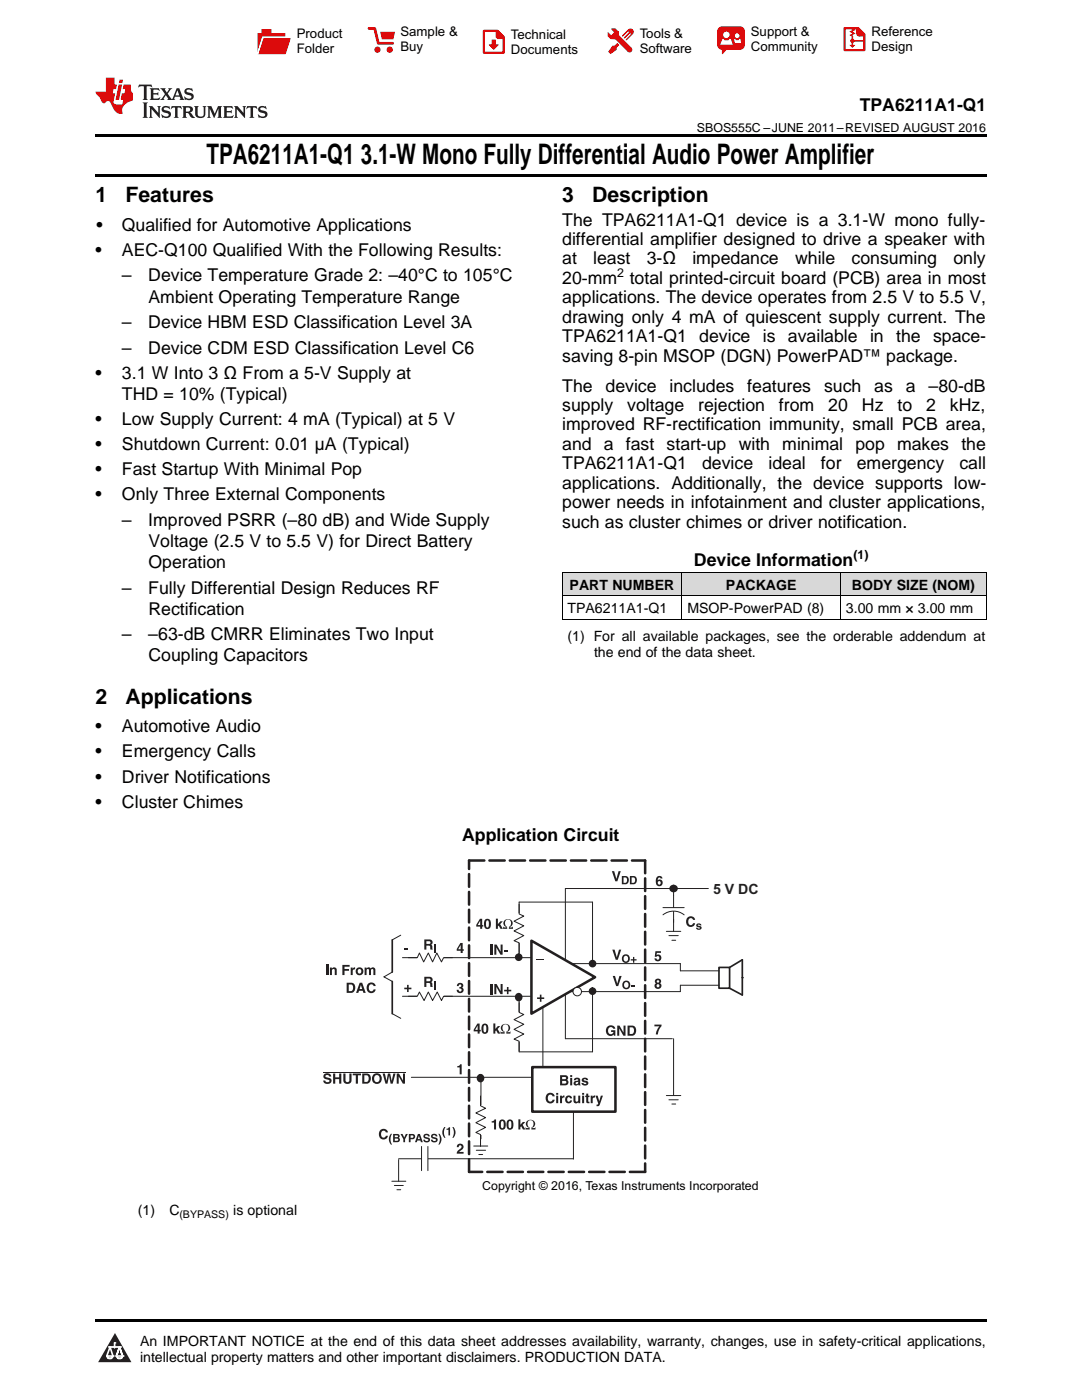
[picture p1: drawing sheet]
<svg xmlns="http://www.w3.org/2000/svg" width="216mm" height="279mm" viewBox="0 0 216 279" stroke-linecap="round" stroke-linejoin="round" font-family="sans-serif">
<g fill="#d8d8d8">
<path d="M112.2 114.3h23.9v4.7h-23.9z"/>
<path d="M136.1 114.3h31.6v4.7h-31.6z"/>
<path d="M167.7 114.3h29.1v4.7h-29.1z"/>
</g>
<path d="M22.9 266l3.3 5.9h-6.6z" fill="#231f20"/>
<path d="M21.3 270.6h1.2l-.3 .5h-.3a.53 .53 0 0 1-.6-.5z" fill-rule="evenodd" fill="#fff"/>
<path d="M21.3 270.6h1.2l-.3 .5h-.3a.53 .53 0 0 1-.6-.5z" fill="none" stroke="#231f20" stroke-width=".33"/>
<path d="M21.3 270.6l1.2 .1-.3 .4h-.5z" fill="none" stroke="#fff" stroke-width=".33"/>
<path d="M22.9 268.9h.1" fill="none" stroke="#fff" stroke-width=".33"/>
<path d="M22.9 268v.9z" fill="#fff"/>
<path d="M22.9 268v.9z" fill="none" stroke="#fff" stroke-width=".33"/>
<circle cx="22.9" cy="268" r=".16" fill="#fff"/>
<path d="M21.8 268.8h.1" fill="none" stroke="#fff" stroke-width=".33"/>
<path d="M21.8 268.8h2.2z" fill="#fff"/>
<path d="M21.8 268.8h2.2z" fill="none" stroke="#fff" stroke-width=".33"/>
<circle cx="24" cy="268.8" r=".16" fill="#fff"/>
<path d="M23.2 270.6h.1" fill="none" stroke="#fff" stroke-width=".33"/>
<path d="M23.8 268.8l-.6 1.8z" fill="#fff"/>
<path d="M23.8 268.8l-.6 1.8z" fill="none" stroke="#fff" stroke-width=".33"/>
<path d="M23.8 268.8l.7 1.8z" fill="#fff"/>
<path d="M23.8 268.8l.7 1.8z" fill="none" stroke="#fff" stroke-width=".33"/>
<path d="M24.4 270.6h.1" fill="none" stroke="#fff" stroke-width=".33"/>
<circle cx="21.3" cy="270.6" r=".16" fill="#fff"/>
<path d="M22 268.8l-.7 1.8z" fill="#fff"/>
<path d="M22 268.8l-.7 1.8z" fill="none" stroke="#fff" stroke-width=".33"/>
<path d="M22 268.8l.5 1.8z" fill="#fff"/>
<path d="M22 268.8l.5 1.8z" fill="none" stroke="#fff" stroke-width=".33"/>
<circle cx="22.5" cy="270.6" r=".16" fill="#fff"/>
<path d="M23.3 270.6h1.2a.63 .63 0 0 1-.6 .5 .63 .63 0 0 1-.6-.5z" fill-rule="evenodd" fill="#fff"/>
<path d="M23.3 270.6h1.2a.63 .63 0 0 1-.6 .5 .63 .63 0 0 1-.6-.5z" fill="none" stroke="#231f20" stroke-width=".33"/>
<path d="M23.3 270.6h1.2l-.4 .5h-.5z" fill="none" stroke="#fff" stroke-width=".33"/>
<path d="M23.2 270.6h.1" fill="none" stroke="#fff" stroke-width=".33"/>
<circle cx="24.5" cy="270.6" r=".16" fill="#fff"/>
<path d="M19 263.2h177.8v.5h-177.8z" fill="#000"/>
<path d="M112.8 177.3v30M134.4 177.3v8.6M108.3 196.8v22M108.3 197.9h27.5M111.5 192.3h24.3M82.1 215h26.4M96 215v12.3M114.4 219.1v12.2M79.5 231.3h34.8" fill="none" stroke="#231f20" stroke-width=".2"/>
<path d="M106 187.7l12.7 7.3-12.7 7.3z" fill="#fff"/>
<path d="M106 187.7l12.7 7.3-12.7 7.3z" fill="none" stroke="#231f20" stroke-width=".51"/>
<g fill="#231f20">
<path d="M107.1 191.5h1.5v.1h-1.5z" fill-rule="evenodd"/>
<path d="M107.7 198.5h.3v.6h.6v.3h-.6v.5h-.3v-.5h-.5v-.3h.5z" fill-rule="evenodd"/>
</g>
<path d="M80.3 198.8h25.6M80.3 191.1h25.7M135.8 193.7h7.7M135.8 196.6h7.7" fill="none" stroke="#231f20" stroke-width=".2"/>
<path d="M143.5 193.1h2.1v4.1h-2.1zM145.6 193.1l2.5-1.6v7.1l-2.5-1.4M148.1 195.1h.1" fill="none" stroke="#231f20" stroke-width=".34"/>
<path d="M132.3 178.8h4.2v4.6h-4.2z" fill-rule="evenodd" fill="#fff"/>
<path d="M134.4 178.8v2.3M132.3 182.6a3.4 3.4 0 0 1 4.2 0M132.3 181.1h4.2M134.4 181.9v2.2" fill="none" stroke="#231f20" stroke-width=".2"/>
<path d="M83.3 190.3h5.2v1.7h-5.2z" fill-rule="evenodd" fill="#fff"/>
<path d="M81.5 191.1h1.8l.4-.9 .8 1.8 1-1.8 .8 1.8 .9-1.8 .9 1.8 .4-.9h1.8" fill="none" stroke="#231f20" stroke-width=".2"/>
<circle cx="115.2" cy="197.9" r=".85" fill="#fff"/>
<g fill="none" stroke="#231f20" stroke-width=".2">
<path d="M112.8 177.3h28.5"/>
<circle cx="115.2" cy="197.9" r=".85"/>
</g>
<g fill="#231f20">
<path d="M122.1 173.9h.5l.4 1.5 .4-1.5h.5l-.7 2h-.4z" fill-rule="evenodd"/>
<path d="M124.1 174.8v1.7h.7a.85 .85 0 0 0 .7-.8 .85 .85 0 0 0-.7-.9zM124.4 175.1h.4a.59 .59 0 0 1 .3 .6 .59 .59 0 0 1-.3 .5h-.4z" fill-rule="evenodd"/>
<path d="M125.7 174.8v1.7h.7a.85 .85 0 0 0 .7-.8 .85 .85 0 0 0-.7-.9zM126 175.1h.4a.59 .59 0 0 1 .3 .6 .59 .59 0 0 1-.3 .5h-.4z" fill-rule="evenodd"/>
<path d="M122.2 189.5h.4l.5 1.6 .4-1.6h.5l-.7 2h-.4z" fill-rule="evenodd"/>
<path d="M124.1 191.3a.85 .85 0 0 0 1.7 0 .85 .85 0 0 0-1.7 0zM124.6 190.8l.3-.1a.55 .55 0 0 1 .4 .7 .55 .55 0 0 1-.7 .4 .72 .72 0 0 1 0-1z" fill-rule="evenodd"/>
<path d="M125.9 191.4h.4v-.4h.3v.4h.4v.3h-.4v.4h-.3v-.4h-.4z" fill-rule="evenodd"/>
<path d="M122.3 194.8h.4l.5 1.5 .4-1.5h.4l-.6 2h-.5z" fill-rule="evenodd"/>
<path d="M124.2 196.5a.85 .85 0 0 0 1.7 0 .85 .85 0 0 0-1.7 0zM124.7 196.1l.2-.1a.55 .55 0 0 1 .5 .6 .55 .55 0 0 1-.7 .5 .72 .72 0 0 1 0-1z" fill-rule="evenodd"/>
<path d="M125.9 196.6h.7v.3h-.7z" fill-rule="evenodd"/>
<path d="M121.3 204.8a.94 .94 0 0 1 1.5 .5h-.4a.55 .55 0 0 0-.7-.3 .55 .55 0 0 0-.4 .7 .55 .55 0 0 0 .4 .7 .55 .55 0 0 0 .7-.4h-.5v-.4h.9v1.1h-.3v-.2a.95 .95 0 0 1-1.3 .1 .95 .95 0 0 1-.3-1.3z" fill-rule="evenodd"/>
<path d="M123.2 204.7h.4l.8 1.4v-1.4h.4v2h-.4l-.8-1.4v1.4h-.4z" fill-rule="evenodd"/>
<path d="M125.2 204.7v2h.9a1.04 1.04 0 0 0 .8-1 1.04 1.04 0 0 0-.8-1zM125.6 205h.5a.72 .72 0 0 1 .4 .7 .72 .72 0 0 1-.4 .6l-.5 .1z" fill-rule="evenodd"/>
</g>
<path d="M112.8 207.3h21.4" fill="none" stroke="#231f20" stroke-width=".2"/>
<path d="M93.6 171.7h35.1M128.7 233.9h-35.1" fill="none" stroke="#231f20" stroke-width=".51" stroke-dasharray="3 1"/>
<path d="M128.7 171.7v62.2M93.6 233.9v-62.2" fill="none" stroke="#231f20" stroke-width=".51" stroke-dasharray="2.5 1"/>
<circle cx="134.4" cy="177.4" r=".63" fill="#231f20"/>
<circle cx="134.4" cy="177.4" r=".63" fill="none" stroke="#231f20" stroke-width=".34"/>
<path d="M133 185.9h2.8M133.5 186.7h1.8M134.1 187.7h.7" fill="none" stroke="#231f20" stroke-width=".2"/>
<g fill="#231f20">
<path d="M131 175.1a1.11 1.11 0 0 0 .6 1.8 .66 .66 0 0 0 .7-.9 .66 .66 0 0 0-1.1-.3l.2-.5 .8 .1a.63 .63 0 0 0-.5-.5 .63 .63 0 0 0-.7 .3zM131.2 176.2a.35 .35 0 0 1 .7 0 .35 .35 0 0 1-.7 0z" fill-rule="evenodd"/>
<path d="M130.8 189.8h1.1v.4h-.8l-.1 .4a.68 .68 0 0 1 .9 .4 .68 .68 0 0 1-.5 .9 .68 .68 0 0 1-.8-.6h.4l.1 .2a.35 .35 0 0 0 .5-.3 .35 .35 0 0 0-.5-.4l-.5 .2z" fill-rule="evenodd"/>
<path d="M130.8 195.5l-.1 .4 .2 .3a.65 .65 0 0 0-.1 1 .65 .65 0 0 0 1 0 .65 .65 0 0 0-.1-1 .55 .55 0 0 0 .1-.7 .55 .55 0 0 0-.8-.2zM131 195.9a.25 .25 0 0 1 .5 0 .25 .25 0 0 1-.5 0zM131 196.7a.31 .31 0 0 1 .6 0 .31 .31 0 0 1-.6 0z" fill-rule="evenodd"/>
<path d="M130.6 204.5h1.4v.3l-.6 .9-.1 .7h-.4v-.3l.7-1.3h-1z" fill-rule="evenodd"/>
</g>
<path d="M135.8 192.3v1.4M135.8 196.6v1.3M133 218.6h2.8M133.5 219.5h1.8M134.4 207.3v11.3M134.1 220.3h.7" fill="none" stroke="#231f20" stroke-width=".2"/>
<g fill="#231f20">
<path d="M137.3 183a.9 .9 0 0 1 1.4 .6h-.4a.46 .46 0 0 0-.5-.4 .46 .46 0 0 0-.4 .4 .59 .59 0 0 0 0 .8 .59 .59 0 0 0 .8 .1l.1-.3h.4a.92 .92 0 0 1-1.1 .8 .92 .92 0 0 1-.7-1.1z" fill-rule="evenodd"/>
<path d="M139 184.5a.58 .58 0 0 1 1 .2l-.6-.2-.2 .1 .7 .3 .1 .3a.59 .59 0 0 1-.6 .4 .59 .59 0 0 1-.5-.5l.6 .2 .1-.2a.55 .55 0 0 1-.6-.6z" fill-rule="evenodd"/>
</g>
<path d="M106.2 213h16.6v8.9h-16.6z" fill-rule="evenodd" fill="#fff"/>
<path d="M106.2 213h16.6v8.9h-16.6z" fill="none" stroke="#231f20" stroke-width=".51"/>
<g fill="#231f20">
<path d="M111.8 214.6v2h.9a.59 .59 0 0 0 .7-.4 .59 .59 0 0 0-.3-.7 .51 .51 0 0 0 .2-.6 .51 .51 0 0 0-.5-.3zM112.2 214.9h.5l.3 .2-.3 .3h-.5zM112.2 215.7h.7l.1 .4-.8 .2z" fill-rule="evenodd"/>
<path d="M113.8 214.6v.3h.4v-.3zM113.8 215.1v1.5h.4v-1.5z" fill-rule="evenodd"/>
<path d="M114.6 215.3l-.1 .3h.4l.2-.2 .3 .1-.1 .2a.52 .52 0 0 0-.8 .3 .52 .52 0 0 0 .4 .6l.5-.2v.2h.5l-.1-1.1a.73 .73 0 0 0-1.2-.2zM114.9 216.1l.5-.2a.35 .35 0 0 1-.1 .4 .35 .35 0 0 1-.4 0z" fill-rule="evenodd"/>
<path d="M116.1 215.3a.69 .69 0 0 1 .7-.2 .69 .69 0 0 1 .6 .5l-.9-.2v.2l.2 .1a.52 .52 0 0 1 .7 .4 .52 .52 0 0 1-.7 .5 .59 .59 0 0 1-.7-.5h.4l.3 .2h.2l.1-.2a.68 .68 0 0 1-.9-.8z" fill-rule="evenodd"/>
<path d="M109.2 218.3a.9 .9 0 0 1 1.5 .5h-.4a.46 .46 0 0 0-.5-.3 .46 .46 0 0 0-.5 .4 .59 .59 0 0 0 .1 .7 .59 .59 0 0 0 .8 .1l.1-.2h.4a.92 .92 0 0 1-1.1 .7 .92 .92 0 0 1-.7-1z" fill-rule="evenodd"/>
<path d="M111 218.1v.4h.4v-.4zM111 218.7v1.5h.4v-1.5z" fill-rule="evenodd"/>
<path d="M111.8 218.7h.3v.2l.3-.2 .2-.1v.4l-.4 .2-.1 1h-.3z" fill-rule="evenodd"/>
<path d="M113 218.8a.69 .69 0 0 1 .7-.2 .69 .69 0 0 1 .5 .6h-.5v-.2a.42 .42 0 0 0-.5 .4 .42 .42 0 0 0 .4 .4l.1-.2h.4a.73 .73 0 0 1-.9 .6 .73 .73 0 0 1-.4-1.1z" fill-rule="evenodd"/>
<path d="M114.4 218.7h.4l.1 1 .2 .2 .3-.3v-.9h.4v1.5h-.4v-.3a.52 .52 0 0 1-.6 .3 .52 .52 0 0 1-.4-.5z" fill-rule="evenodd"/>
<path d="M116.2 218.1v.4h.4v-.4zM116.2 218.7v1.5h.4v-1.5z" fill-rule="evenodd"/>
<path d="M117 218.3h.4v.4h.2v.2h-.2v.9l.2 .1v.3l-.6-.1v-1.2h-.2v-.2h.2z" fill-rule="evenodd"/>
<path d="M117.9 218.7h.4v.2l.2-.2 .2-.1v.4l-.4 .2v1h-.4z" fill-rule="evenodd"/>
<path d="M118.8 218.7h.5l.3 1.1 .3-1.1h.4l-.8 2-.5 .1v-.4h.3l.1-.2z" fill-rule="evenodd"/>
</g>
<path d="M98.1 188.5v2" fill="none" stroke="#231f20" stroke-width=".43"/>
<g fill="#231f20">
<path d="M98.6 188.5h.5l.8 1.4v-1.4h.4v2h-.4l-.9-1.4v1.4h-.4z" fill-rule="evenodd"/>
<path d="M100.6 189.6h.7v.3h-.7z" fill-rule="evenodd"/>
</g>
<path d="M98.1 196.4v2" fill="none" stroke="#231f20" stroke-width=".43"/>
<g fill="#231f20">
<path d="M98.6 196.4h.5l.8 1.4v-1.4h.4v2h-.4l-.9-1.4v1.4h-.4z" fill-rule="evenodd"/>
<path d="M101.1 197h.4v.5h.5v.3h-.5v.6h-.4v-.6h-.5v-.3h.5z" fill-rule="evenodd"/>
<path d="M91.9 188.2l-.8 1.2v.3h.8v.5h.4v-.5h.2v-.3h-.2v-1.2zM91.9 188.6v.8h-.5z" fill-rule="evenodd"/>
<path d="M91.3 196.3a.58 .58 0 0 1 .9-.1 .58 .58 0 0 1 0 .9 .65 .65 0 0 1-.2 1.1 .65 .65 0 0 1-.9-.7h.4l.1 .2a.29 .29 0 0 0 .3 .2 .29 .29 0 0 0 .2-.3v-.2l-.4-.1v-.3l.3-.1v-.3l-.2-.1-.3 .3h-.3z" fill-rule="evenodd"/>
<path d="M91.4 228.4a.67 .67 0 0 1 1 .1 .67 .67 0 0 1-.2 .9l-.6 .5h.9v.3h-1.4a1.36 1.36 0 0 1 .9-1.1l.1-.2-.1-.3h-.3l-.2 .3h-.3z" fill-rule="evenodd"/>
</g>
<path d="M83.3 198h5.2v1.8h-5.2z" fill-rule="evenodd" fill="#fff"/>
<path d="M78.3 194l-1.7 .9 1.7 1M80 186.6l-1.7 1M81.5 198.8h1.8l.4-.8 .9 1.7 .9-1.7 .8 1.7 .9-1.7 .9 1.7 .4-.9h1.8M78.3 202.3l1.7 .9" fill="none" stroke="#231f20" stroke-width=".2"/>
<path d="M78.3 187.6v6.4M78.3 195.9v6.4" fill="none" stroke="#231f20" stroke-width=".34"/>
<g fill="#231f20">
<path d="M81.2 196.6h.3v.5h.6v.3h-.6v.6h-.3v-.6h-.5v-.3h.5z" fill-rule="evenodd"/>
<path d="M80.6 189.3h.8v.4h-.8z" fill-rule="evenodd"/>
</g>
<path d="M65.3 192.6v2" fill="none" stroke="#231f20" stroke-width=".43"/>
<g fill="#231f20">
<path d="M65.8 193.1h.4v.2a.52 .52 0 0 1 .6-.2 .52 .52 0 0 1 .4 .4v1.1h-.4v-1l-.3-.2-.2 .1-.1 1.1h-.4z" fill-rule="evenodd"/>
<path d="M68.3 192.6h1.5v.3h-1.1v.5h.9v.3h-.9v.9h-.4z" fill-rule="evenodd"/>
<path d="M70 193.1h.4v.3l.2-.3h.3v.4l-.5 .1v1h-.4z" fill-rule="evenodd"/>
<path d="M70.9 193.8a.8 .8 0 0 0 1.6 0 .8 .8 0 0 0-1.6 0zM71.5 193.5l.4-.1a.51 .51 0 0 1-.2 .9 .48 .48 0 0 1-.3-.4 .48 .48 0 0 1 .1-.4z" fill-rule="evenodd"/>
<path d="M72.8 193.1h.3v.2l.3-.2h.3l.3 .2 .1-.2a.5 .5 0 0 1 .8 .4v1.1h-.4v-1l-.2-.2-.3 .2v1h-.4v-1l-.2-.2-.2 .1-.1 1.1h-.3z" fill-rule="evenodd"/>
<path d="M69.2 196.1v2.1h.9a1.04 1.04 0 0 0 .8-1.1 1.04 1.04 0 0 0-.8-1zM69.6 196.5h.4a.72 .72 0 0 1 .5 .6 .72 .72 0 0 1-.5 .7h-.4z" fill-rule="evenodd"/>
<path d="M71.8 196.1l-.8 2.1h.5l.1-.5h.8l.1 .5h.5l-.7-2.1zM72 196.6l.3 .8h-.5z" fill-rule="evenodd"/>
<path d="M73.5 196.3a.9 .9 0 0 1 1.5 .5h-.5a.47 .47 0 0 0-.4-.4 .47 .47 0 0 0-.5 .4 .59 .59 0 0 0 .1 .8 .59 .59 0 0 0 .8 .1v-.2h.5a.92 .92 0 0 1-1.1 .7 .92 .92 0 0 1-.7-1.1z" fill-rule="evenodd"/>
<path d="M64.7 214.4a.84 .84 0 0 1 1.4 .4h-.4a.36 .36 0 0 0-.4-.3 .36 .36 0 0 0-.3 .4l.7 .2a.62 .62 0 0 1 .4 .8 .62 .62 0 0 1-.8 .4 .71 .71 0 0 1-.8-.7h.4a.4 .4 0 0 0 .4 .4 .4 .4 0 0 0 .4-.4l-.7-.2a.57 .57 0 0 1-.5-.4 .57 .57 0 0 1 .2-.6z" fill-rule="evenodd"/>
<path d="M66.5 214.2h.4v.8h.8v-.8h.4v2.1h-.4v-.9h-.8v.9h-.4z" fill-rule="evenodd"/>
<path d="M68.5 214.2h.4v1.4a.39 .39 0 0 0 .4 .4 .39 .39 0 0 0 .4-.3v-1.5h.4v1.4a.83 .83 0 0 1-.8 .7 .83 .83 0 0 1-.8-.7z" fill-rule="evenodd"/>
<path d="M70.4 214.2h1.6v.4h-.6v1.7h-.4v-1.7h-.6z" fill-rule="evenodd"/>
<path d="M72.3 214.2v2.1h.9a1.04 1.04 0 0 0 .8-1 1.04 1.04 0 0 0-.8-1.1zM72.7 214.6h.4a.72 .72 0 0 1 .5 .7 .72 .72 0 0 1-.5 .6h-.4z" fill-rule="evenodd"/>
<path d="M74.2 215.2a1.02 1.02 0 0 0 2 0 1.02 1.02 0 0 0-2 0zM74.8 214.7a.55 .55 0 0 1 .7-.1 .55 .55 0 0 1 .3 .7 .57 .57 0 0 1-.6 .7 .57 .57 0 0 1-.5-.7z" fill-rule="evenodd"/>
<path d="M76.3 214.2h.5l.3 1.5 .3-1.5h.5l.3 1.5 .3-1.5h.4l-.5 2.1h-.5l-.3-1.6-.3 1.6h-.4z" fill-rule="evenodd"/>
<path d="M79.2 214.2h.4l.8 1.5v-1.5h.4v2.1h-.4l-.8-1.5v1.5h-.4z" fill-rule="evenodd"/>
</g>
<path d="M64.4 213.9h16.5" fill="none" stroke="#231f20" stroke-width=".2"/>
<g fill="#231f20">
<path d="M84.7 187.5v2h.4v-.8h.6l.2 .8h.5l-.2-.7-.2-.3a.56 .56 0 0 0 .3-.6 .56 .56 0 0 0-.6-.4zM85.1 187.8l.7 .1 .1 .4-.8 .1z" fill-rule="evenodd"/>
<path d="M86.6 188.5h.4v1.6h-.4z" fill-rule="evenodd"/>
<path d="M84.7 194.9v2.1h.4v-.8h.6l.2 .8h.5l-.2-.8-.2-.2a.56 .56 0 0 0 .3-.7 .56 .56 0 0 0-.6-.4zM85.1 195.3h.7l.1 .4-.8 .1z" fill-rule="evenodd"/>
<path d="M86.6 195.9h.4v1.7h-.4z" fill-rule="evenodd"/>
<circle cx="103.5" cy="199" r=".64"/>
</g>
<circle cx="103.5" cy="199" r=".64" fill="none" stroke="#231f20" stroke-width=".34"/>
<path d="M118.2 197.8v12.1" fill="none" stroke="#231f20" stroke-width=".2"/>
<circle cx="118.2" cy="197.8" r=".59" fill="#231f20"/>
<circle cx="118.2" cy="197.8" r=".59" fill="none" stroke="#231f20" stroke-width=".34"/>
<path d="M103.6 199v10.9" fill="none" stroke="#231f20" stroke-width=".2"/>
<path d="M102.7 202h1.9v5.8h-1.9z" fill-rule="evenodd" fill="#fff"/>
<path d="M103.6 200.1v1.9l.9 .5-1.9 1 1.9 .9-1.9 1 1.9 1-1.9 1 1 .4v2" fill="none" stroke="#231f20" stroke-width=".2"/>
<path d="M91.2 212.8l.4-.1 .2-.3h.3v2h-.4v-1.4h-.5z" fill-rule="evenodd" fill="#231f20"/>
<path d="M79.5 231.4v4.3" fill="none" stroke="#231f20" stroke-width=".2"/>
<path d="M84.2 229.8h1.2v2.6h-1.2z" fill-rule="evenodd" fill="#fff"/>
<path d="M118.2 180v12.3M103.6 209.9h14.6M78.2 235.7h2.8M78.7 236.6h1.8M79.2 237.4h.8M84.1 228.8v4.8M85.4 228.8v4.8" fill="none" stroke="#231f20" stroke-width=".2"/>
<g fill="#231f20">
<path d="M76 225.5a.9 .9 0 0 1 1.4 .5h-.4a.46 .46 0 0 0-.5-.3 .46 .46 0 0 0-.4 .4 .59 .59 0 0 0 0 .7 .59 .59 0 0 0 .8 .1l.1-.2h.4a.92 .92 0 0 1-1.1 .7 .92 .92 0 0 1-.7-1z" fill-rule="evenodd"/>
<path d="M78 226.3h.2a2.04 2.04 0 0 0 0 2.1h-.2a1.65 1.65 0 0 1 0-2.1z" fill-rule="evenodd"/>
<path d="M78.4 226.3v1.7h.8a.48 .48 0 0 0 .6-.3 .48 .48 0 0 0-.2-.6l.2-.4-.2-.3zM78.8 226.6h.4l.2 .2-.2 .1h-.4zM78.8 227.2l.6 .1v.3l-.6 .1z" fill-rule="evenodd"/>
<path d="M79.9 226.3h.4l.4 .7 .3-.7h.4l-.6 1v.7h-.3v-.7z" fill-rule="evenodd"/>
<path d="M81.6 226.3v1.7h.3v-.6a.6 .6 0 0 0 .8-.2 .6 .6 0 0 0-.1-.8zM81.9 226.6h.5v.4l-.5 .1z" fill-rule="evenodd"/>
<path d="M83.4 226.3l-.6 1.7h.4l.1-.4h.6l.1 .4h.4l-.6-1.7zM83.6 226.7l.2 .6h-.4z" fill-rule="evenodd"/>
<path d="M84.6 226.4l.2-.1a.66 .66 0 0 1 1 .5h-.4l-.1-.2h-.4l-.1 .3 .6 .1a.51 .51 0 0 1 .4 .7 .51 .51 0 0 1-.7 .3 .57 .57 0 0 1-.6-.6h.3a.33 .33 0 0 0 .3 .3 .33 .33 0 0 0 .3-.3l-.5-.2a.46 .46 0 0 1-.4-.3 .46 .46 0 0 1 .1-.5z" fill-rule="evenodd"/>
<path d="M86.2 226.4l.2-.1a.66 .66 0 0 1 .9 .5h-.4l-.1-.2h-.4v.3l.6 .1a.51 .51 0 0 1 .3 .7 .51 .51 0 0 1-.6 .3 .57 .57 0 0 1-.7-.6h.3a.33 .33 0 0 0 .4 .3 .33 .33 0 0 0 .3-.3l-.6-.2a.46 .46 0 0 1-.4-.3 .46 .46 0 0 1 .2-.5z" fill-rule="evenodd"/>
<path d="M87.5 226.3h.2a1.65 1.65 0 0 1 0 2.1h-.2a2.04 2.04 0 0 0 0-2.1z" fill-rule="evenodd"/>
<path d="M88.7 224.9h.2a2.04 2.04 0 0 0 0 2.2h-.3a1.65 1.65 0 0 1 .1-2.2z" fill-rule="evenodd"/>
<path d="M89.1 225.3l.7-.3v1.6h-.3v-1.1h-.4z" fill-rule="evenodd"/>
<path d="M90.3 224.9h.2a1.65 1.65 0 0 1 0 2.2h-.2a2.04 2.04 0 0 0 0-2.2z" fill-rule="evenodd"/>
<circle cx="103.5" cy="191" r=".59"/>
</g>
<circle cx="103.5" cy="191" r=".59" fill="none" stroke="#231f20" stroke-width=".34"/>
<path d="M103.6 180v11.1" fill="none" stroke="#231f20" stroke-width=".2"/>
<path d="M102.7 182.3h1.9v5.9h-1.9z" fill-rule="evenodd" fill="#fff"/>
<path d="M103.6 180.5v1.9l.9 .4-1.9 1 1.9 1-1.9 1 1.9 .9-1.9 1 1 .5v1.9" fill="none" stroke="#231f20" stroke-width=".2"/>
<circle cx="118.2" cy="192.3" r=".59" fill="#231f20"/>
<circle cx="118.2" cy="192.3" r=".59" fill="none" stroke="#231f20" stroke-width=".34"/>
<path d="M103.6 180h14.6" fill="none" stroke="#231f20" stroke-width=".2"/>
<g fill="#231f20">
<path d="M98.1 223.8l.3-.1 .3-.3h.3v2h-.4v-1.4h-.5z" fill-rule="evenodd"/>
<path d="M99.7 223.7a1.16 1.16 0 0 0 .5 1.8l.2-.1a1.29 1.29 0 0 0 .1-1.9h-.6zM100.1 223.8l.1-.1a1.04 1.04 0 0 1 0 1.5l-.2-.2-.1-.3z" fill-rule="evenodd"/>
<path d="M101.2 223.7a1.16 1.16 0 0 0 .5 1.8l.3-.1a1.29 1.29 0 0 0 .1-1.9h-.7zM101.6 223.8l.2-.1a1.04 1.04 0 0 1 0 1.5l-.2-.2-.1-.3z" fill-rule="evenodd"/>
<path d="M103.4 223.4h.4v1.1l.5-.6h.5l-.5 .6 .5 .9h-.4l-.4-.6-.2 .1v.5h-.4z" fill-rule="evenodd"/>
<path d="M105.2 223.7a.88 .88 0 0 1 1.3 0 .88 .88 0 0 1-.1 1.2l-.2 .1a.39 .39 0 0 0 .6 0v.4h-.8l.1-.4a.73 .73 0 0 0 .3-.9 .73 .73 0 0 0-.8-.5 .81 .81 0 0 0 .1 1.4v.4h-.8v-.4l.1 .1h.5a.86 .86 0 0 1-.3-1.4z" fill-rule="evenodd"/>
<circle cx="95.8" cy="215.1" r=".65"/>
</g>
<circle cx="95.8" cy="215.1" r=".65" fill="none" stroke="#231f20" stroke-width=".34"/>
<path d="M95.9 223.6v5.2" fill="none" stroke="#231f20" stroke-width=".2"/>
<path d="M94.9 220.6h2v5.8h-2z" fill-rule="evenodd" fill="#fff"/>
<path d="M95.9 218.7v2l1 .5-2 .9 2 .9-2 1.1 2 .9-2 1 1 .4v2.1M94.5 228.7h2.8M95 229.6h1.9M95.5 230.4h.8" fill="none" stroke="#231f20" stroke-width=".2"/>
<g fill="#231f20">
<path d="M95.3 204.3l-.8 1.2v.3h.8v.5h.4v-.5h.2v-.3h-.2v-1.2zM95.3 204.7v.8h-.5z" fill-rule="evenodd"/>
<path d="M96.2 204.5a1.16 1.16 0 0 0 .5 1.8h.3a1.29 1.29 0 0 0 .1-2h-.7zM96.6 204.7l.2-.1a1.04 1.04 0 0 1 0 1.4l-.2-.1-.1-.3z" fill-rule="evenodd"/>
<path d="M98.4 204.3h.4v1l.5-.5h.5l-.5 .6 .5 .9h-.4l-.4-.7-.2 .2v.5h-.4z" fill-rule="evenodd"/>
<path d="M100.2 204.6a.88 .88 0 0 1 1.3-.1 .88 .88 0 0 1-.1 1.3l-.2 .1a.39 .39 0 0 0 .6-.1l.1 .5h-.9l.1-.5a.73 .73 0 0 0 .3-.8 .73 .73 0 0 0-.8-.5 .81 .81 0 0 0 .1 1.3v.5h-.8v-.5l.1 .2h.5a.86 .86 0 0 1-.3-1.4z" fill-rule="evenodd"/>
<path d="M95.8 183.4l-.8 1.2v.3h.8v.5h.4v-.5h.2v-.3h-.2v-1.2zM95.8 183.8v.8h-.5z" fill-rule="evenodd"/>
<path d="M96.7 183.6a1.16 1.16 0 0 0 .6 1.8h.2a1.29 1.29 0 0 0 .1-2h-.7zM97.1 183.7h.2a1.04 1.04 0 0 1 0 1.4l-.2-.1-.1-.3z" fill-rule="evenodd"/>
<path d="M98.9 183.3h.4v1.1l.5-.5h.5l-.5 .5 .5 1h-.4l-.4-.7-.2 .2v.5h-.4z" fill-rule="evenodd"/>
<path d="M100.7 183.7a.88 .88 0 0 1 1.3-.1 .88 .88 0 0 1-.1 1.3l-.2 .1a.39 .39 0 0 0 .6-.1l.1 .5h-.9l.1-.5a.73 .73 0 0 0 .3-.8 .73 .73 0 0 0-.8-.5 .81 .81 0 0 0 .1 1.3v.5h-.8v-.5l.1 .2h.6a.86 .86 0 0 1-.4-1.4z" fill-rule="evenodd"/>
</g>
<path d="M112.2 118.9h84.6M112.2 114.2h84.6M112.2 114.3v9.3M136 114.3v9.3M167.7 114.3v9.3M196.8 114.3v9.3M112.2 123.6h84.6" fill="none" stroke="#000" stroke-width=".2"/>
<path d="M19 34.8h177.8v.5h-177.8zM19 26.8h177.8v.6h-177.8zM112.2 123.6h.1zM167.6 123.6h.1zM196.7 123.6h.1z" fill="#000"/>
<path d="M27.7 16.9l-.1 .6 .6-.3h.5v.2v2.2l-.2 .4h1l-.2-.4v-2.2v-.2h.5l.6 .3-.2-.6zM29.9 17.6l.2 .4v1.6l-.2 .4h1.9l.1-.6a1.09 1.09 0 0 1-1.3 .1v-.6h.6l.4 .2v-.7l-.2 .2h-.8v-.6l.2-.1a1.01 1.01 0 0 1 1 .3l-.1-.6zM32 17.6l.9 1.2-1 1.2h.9l-.2-.3 .5-.7 .5 .7-.3 .3h1.7l-.2-.3 .1-.4h1l.1 .4-.2 .3h1l-.3-.4-.7-2h-.5l-1 2.2-.8-1.1 .9-1.1h-.9l.2 .2-.4 .7-.4-.7 .2-.2zM35.4 18l.4 1h-.8zM37 17.7a.66 .66 0 0 0-.2 .8 .66 .66 0 0 0 .6 .4l.7 .2 .1 .2a.8 .8 0 0 1-.7 .4 .8 .8 0 0 1-.7-.5l.1 .8 .2-.2a.94 .94 0 0 0 1.1 .1 .94 .94 0 0 0 .4-.9 1.48 1.48 0 0 0-1.3-.6v-.4a1.1 1.1 0 0 1 1.2 .2l-.2-.6-.2 .1-.5-.1zM28.5 20.4l.2 .4v2.3l-.2 .4h1l-.2-.4v-2.3l.2-.4zM29.7 21.2l.2 .4v1.5l-.2 .4h.8l-.3-.4 .1-1.3 1.6 1.8v-2l.2-.4h-.7l.2 .2v1.1l-1.2-1.3zM32.5 21.3a.66 .66 0 0 0-.2 .8 .66 .66 0 0 0 .6 .4l.6 .2 .2 .2a.8 .8 0 0 1-.8 .4 .8 .8 0 0 1-.7-.5l.2 .7 .2-.1a.94 .94 0 0 0 1 .1 .94 .94 0 0 0 .5-1 1.47 1.47 0 0 0-1.3-.6l-.1-.3a1.1 1.1 0 0 1 1.3 .2l-.2-.6-.2 .1-.5-.2zM34.3 21.2l-.2 .6a.64 .64 0 0 1 .8-.3v1.6l-.2 .4h1l-.3-.4 .1-1.6a.66 .66 0 0 1 .8 .3l-.2-.6zM36.3 21.2l.3 .4v1.5l-.3 .4h1l-.2-.2v-.7h.5l.1 .1a.8 .8 0 0 0 1.2 .7l-1-1a.62 .62 0 0 0 .6-.5 .62 .62 0 0 0-.6-.7zM37.1 21.5h.1a.48 .48 0 0 1 .6 0 .48 .48 0 0 1 .1 .6l-.2 .1-.6 .1zM38.7 21.2l.2 .2a2.29 2.29 0 0 0 .4 2 1.05 1.05 0 0 0 1.7-.7v-1.3l.2-.2h-.8l.2 .4v1.1a.61 .61 0 0 1-.6 .6 .61 .61 0 0 1-.6-.6v-1.1l.3-.4zM41.3 21.2l.3 .4v1.5l-.3 .4h.8l-.2-.4v-1.4l.8 1.9 .9-1.9v1.4l-.2 .4h.9l-.2-.4v-1.5l.2-.4h-.8l-.7 1.5-.6-1.5zM44.5 21.2l.2 .4v1.5l-.2 .4h1.9l.2-.6a1.1 1.1 0 0 1-1.4 .2v-.7h.6l.4 .2v-.6l-.2 .1-.8 .1v-.6l.2-.1a1.02 1.02 0 0 1 1.1 .2l-.2-.5zM46.7 21.2l.2 .4v1.5l-.2 .4h.8l-.3-.4 .1-1.3 1.6 1.8v-2l.2-.4h-.7l.2 .2v1.1l-1.2-1.3zM49.3 21.2l-.1 .6a.64 .64 0 0 1 .8-.3v1.6l-.3 .4h1l-.2-.4v-1.6a.66 .66 0 0 1 .8 .3l-.1-.6zM51.7 21.3a.66 .66 0 0 0-.2 .7 .66 .66 0 0 0 .7 .5l.6 .2 .1 .2a.8 .8 0 0 1-.7 .4 .8 .8 0 0 1-.7-.5l.1 .7 .2-.1a.94 .94 0 0 0 1.1 .1 .94 .94 0 0 0 .4-1 1.48 1.48 0 0 0-1.2-.6l-.1-.3a1.1 1.1 0 0 1 1.2 .2l-.2-.6-.1 .1-.6-.2z" fill="#231f20"/>
<path d="M21.1 15.5v2.8h-2v.4l.9 .9a.96 .96 0 0 0 1 1 .59 .59 0 0 1 .5-.4 .59 .59 0 0 1 .5 .3l.4 .8a1.61 1.61 0 0 0 2.1 1.3 1.63 1.63 0 0 1 1.1-2.2l.9-.3v-1.5a1.6 1.6 0 0 1-.4-1.7h-1.4l-.2 .9h.5l-.2 .8h-.5l-.2 1v.3h.5l-.2 .9h-.7a.74 .74 0 0 1-1-.6l.3-1.6h-.5l.2-.8h.5l.1-.9h-.4v-1.4zM23.7 16.9l-.7 3h.8l.6-3zM23.8 15.9l-.1 .7h.7l.2-.7z" fill="#ee1d23"/>
<g fill="#d60000">
<path d="M52.2 5.8h2v.8h2.7v4.2h-5.5v-4.2h.8z" fill-rule="evenodd"/>
<path d="M52.5 7.5h5.6l-1.1 3.3h-5.6z" fill-rule="evenodd"/>
</g>
<path d="M52.4 7.4h5.7v.1h-5.6l-1.1 3.3z" fill-rule="evenodd" fill="#fff"/>
<path d="M52.4 7.4h5.7v.1h-5.6l-1.1 3.3z" fill="none" stroke="#fff" stroke-width=".2"/>
<path d="M73.6 5.7h1.2l.7 2.9h2.8" fill="none" stroke="#d60000" stroke-width=".55"/>
<g fill="#d60000">
<path d="M75.9 6.3h2.9l-.3 1.6h-2.3z" fill-rule="evenodd"/>
<circle cx="75.3" cy="9.9" r=".62"/>
<circle cx="77.8" cy="9.9" r=".62"/>
</g>
<path d="M96.6 6.2h2.7l1.2 1.2v3.1h-3.9z" fill="none" stroke="#d60000" stroke-width=".44"/>
<g fill="#d60000">
<path d="M98.1 7.9h.8v1h.6l-1 1.1-.9-1v-.1h.5z" fill-rule="evenodd"/>
<path d="M98.9 6.2h.4l1.2 1.2v.4h-1.2l-.4-.4z" fill-rule="evenodd"/>
<path d="M122 5.7h.8l.6 .6 .1 .7 2.5 2.5-.7 .8-2.4-2.3-1.1-.2-.6-.6v-.8l.8 .6 .4-.4v-.2l-.4-.5z" fill-rule="evenodd"/>
<path d="M122.2 9.1h.5l.5-.5 .4 .4-.5 .5-.1 .4-1.2 .9-.4-.5z" fill-rule="evenodd"/>
<path d="M125.3 5.9a.67 .67 0 0 1 1 0 .67 .67 0 0 1 0 .9z" fill-rule="evenodd"/>
<path d="M125.3 5.9l1 .9-1.2 1.2h-.2v-.2l.9-.9 .1-.2h-.2l-1 1h-.2v-.2l1-1v-.2h-.2l-1 1h-.2v-.2z" fill-rule="evenodd"/>
<circle cx="125.6" cy="9.9" r=".54"/>
</g>
<path d="M123.4 6.3l-.1 .7" fill="none" stroke="#d60000" stroke-width=".2"/>
<g fill="#d60000">
<path d="M143.4 5.5l.7-.2h3.6a.95 .95 0 0 1 .9 .9v2.8a.95 .95 0 0 1-.9 .9h-3.6a.95 .95 0 0 1-1-.9v-2.8z" fill-rule="evenodd"/>
<path d="M144 9.9h1l-.8 .9h-.2z" fill-rule="evenodd"/>
</g>
<g fill="#fff">
<path d="M146.6 8.6h1.3z"/>
<path d="M144.1 7.8h.3l.1 .2h.8l.2-.2h.3l.4 1.1h-2.5z" fill-rule="evenodd"/>
<path d="M146.5 7.8h.2l.2 .2h.5l.1-.2h.2l.2 .8h-1.3z" fill-rule="evenodd"/>
<circle cx="144.9" cy="6.9" r=".65"/>
<circle cx="147.1" cy="7.1" r=".48"/>
</g>
<path d="M168.5 5.6h2.7l1.3 1.3v3.1h-4z" fill="none" stroke="#d60000" stroke-width=".44"/>
<path d="M170.1 7.3v1.8M170.1 8.1h2.3" fill="none" stroke="#d60000" stroke-width=".3"/>
<g fill="#d60000">
<path d="M170.9 5.6h.3l1.3 1.3v.4h-1.1l-.5-.6z" fill-rule="evenodd"/>
<circle cx="170.1" cy="8.1" r=".42"/>
<circle cx="171.4" cy="6.7" r=".55"/>
</g>
<g fill="#d60000">
<path d="M169.5 9h1.2l-.6 .5z"/>
<path d="M169.8 5.8h.6l.3 .2-.6 .3 .6 .4-.7 .3 .2 .3h-.2l-.5-.3 .6-.3-.6-.4 .6-.3z"/>
</g>
<g font-size="5.6">
<text x="41.2" y="32.8">TPA6211A1-Q1</text>
<text x="72" y="32.8">3.1-W Mono Fully Differential Audio Power Amplifier</text>
</g>
<g font-size="4.2">
<text x="19" y="40.4">1</text>
<text x="25" y="40.4">Features</text>
<text x="112.2" y="40.4">3</text>
<text x="118.2" y="40.4">Description</text>
<text x="19" y="140.4">2</text>
<text x="25" y="140.4">Applications</text>
</g>
<g font-size="3.5">
<text x="171.6" y="22.2">TPA6211A1-Q1</text>
<text x="19.2" y="46.1">•</text>
<text x="24.3" y="46.1">Qualified for Automotive Applications</text>
<text x="112.2" y="45">The TPA6211A1-Q1 device is a 3.1-W mono fully-</text>
<text x="19" y="51.1">•</text>
<text x="24.3" y="51.1">AEC-Q100 Qualified With the Following Results:</text>
<text x="112.2" y="48.9">differential amplifier designed to drive a speaker with</text>
<text x="112.2" y="52.8">at</text>
<text x="118.4" y="52.8">least</text>
<text x="129.1" y="52.8">3-Ω</text>
<text x="138.1" y="52.8">impedance</text>
<text x="158.6" y="52.8">while</text>
<text x="169.9" y="52.8">consuming</text>
<text x="190.2" y="52.8">only</text>
<text x="24.3" y="56.2">–</text>
<text x="29.6" y="56.2">Device Temperature Grade 2: –40°C to 105°C</text>
<text x="112.2" y="56.7">20‑mm</text>
<text x="125.7" y="56.7">total printed-circuit board (PCB) area in most</text>
<text x="24.3" y="65.5">–</text>
<text x="29.6" y="65.5">Device HBM ESD Classification Level 3A</text>
<text x="29.6" y="60.4">Ambient Operating Temperature Range</text>
<text x="112.2" y="60.5">applications. The device operates from 2.5 V to 5.5 V,</text>
<text x="112.2" y="64.4">drawing only 4 mA of quiescent supply current. The</text>
<text x="24.3" y="70.6">–</text>
<text x="29.6" y="70.6">Device CDM ESD Classification Level C6</text>
<text x="112.2" y="68.3">TPA6211A1-Q1</text>
<text x="139.5" y="68.3">device</text>
<text x="152.2" y="68.3">is available in</text>
<text x="178.8" y="68.3">the</text>
<text x="186.2" y="68.3">space-</text>
<text x="19" y="75.6">•</text>
<text x="24.3" y="75.6">3.1 W Into 3 Ω From a 5-V Supply at</text>
<text x="112.2" y="72.2">saving 8-pin MSOP (DGN) PowerPAD™ package.</text>
<text x="24.3" y="79.8">THD = 10% (Typical)</text>
<text x="112.2" y="78.1">The</text>
<text x="112.2" y="82">supply</text>
<text x="120.8" y="78.1">device</text>
<text x="125.2" y="82">voltage</text>
<text x="133.6" y="78.1">includes</text>
<text x="139.3" y="82">rejection</text>
<text x="149.1" y="78.1">features</text>
<text x="155.4" y="82">from</text>
<text x="164.4" y="78.1">such</text>
<text x="165.3" y="82">20</text>
<text x="172" y="82">Hz</text>
<text x="174.5" y="78.1">as</text>
<text x="179.1" y="82">to</text>
<text x="180.8" y="78.1">a</text>
<text x="184.8" y="82">2</text>
<text x="185.3" y="78.1">–80-dB</text>
<text x="189.6" y="82">kHz,</text>
<text x="19" y="84.8">•</text>
<text x="19" y="89.8">•</text>
<text x="24.3" y="84.8">Low Supply Current: 4 mA (Typical) at 5 V</text>
<text x="24.3" y="89.8">Shutdown Current: 0.01 µA (Typical)</text>
<text x="112.2" y="85.9">improved RF-rectification immunity, small PCB area,</text>
<text x="112.2" y="89.8">and a fast start-up with minimal pop makes the</text>
<text x="19" y="94.8">•</text>
<text x="24.3" y="94.8">Fast Startup With Minimal Pop</text>
<text x="112.2" y="93.7">TPA6211A1-Q1</text>
<text x="140.1" y="93.7">device</text>
<text x="153.3" y="93.7">ideal</text>
<text x="163.8" y="93.7">for</text>
<text x="171" y="93.7">emergency</text>
<text x="191.4" y="93.7">call</text>
<text x="19" y="99.8">•</text>
<text x="24.3" y="99.8">Only Three External Components</text>
<text x="112.2" y="97.5">applications. Additionally, the device supports low-</text>
<text x="112.2" y="101.4">power needs in infotainment and cluster applications,</text>
<text x="24.3" y="104.9">–</text>
<text x="29.6" y="104.9">Improved PSRR (–80 dB) and Wide Supply</text>
<text x="112.2" y="105.3">such as cluster chimes or driver notification.</text>
<text x="29.6" y="109.1">Voltage (2.5 V to 5.5 V) for Direct Battery</text>
<text x="29.6" y="113.4">Operation</text>
<text x="138.5" y="113">Device Information</text>
<text x="24.3" y="118.5">–</text>
<text x="29.6" y="118.5">Fully Differential Design Reduces RF</text>
<text x="29.6" y="122.7">Rectification</text>
<text x="24.3" y="127.8">–</text>
<text x="29.6" y="127.8">–63-dB CMRR Eliminates Two Input</text>
<text x="29.6" y="132">Coupling Capacitors</text>
<text x="19" y="146.2">•</text>
<text x="24.3" y="146.2">Automotive Audio</text>
<text x="19" y="151.2">•</text>
<text x="24.3" y="151.2">Emergency Calls</text>
<text x="19" y="156.2">•</text>
<text x="19" y="161.2">•</text>
<text x="24.3" y="156.2">Driver Notifications</text>
<text x="24.3" y="161.2">Cluster Chimes</text>
<text x="92.2" y="167.9">Application Circuit</text>
</g>
<g font-size="2.8">
<text x="113.7" y="117.7">PART NUMBER</text>
<text x="144.9" y="117.7">PACKAGE</text>
<text x="170" y="117.7">BODY SIZE (NOM)</text>
<text x="113.2" y="122.3">TPA6211A1-Q1</text>
<text x="137.2" y="122.3">MSOP-PowerPAD (8)</text>
<text x="168.8" y="122.3">3.00 mm × 3.00 mm</text>
<text x="113.2" y="127.8">(1) For all available packages, see the orderable addendum at</text>
<text x="118.5" y="131">the end of the data sheet.</text>
<text x="27.5" y="242.5">(1)</text>
<text x="33.8" y="242.5">C</text>
<text x="46.5" y="242.5">is optional</text>
<text x="27.9" y="268.6">An IMPORTANT NOTICE at the end of this data sheet addresses availability, warranty, changes, use in safety-critical applications,</text>
<text x="27.9" y="271.8">intellectual property matters and other important disclaimers. PRODUCTION DATA.</text>
</g>
<text font-size="2.8" fill="#231f20" x="142.3" y="178.4">5 V DC</text>
<g font-size="2.6">
<text x="59.2" y="7.6">Product</text>
<text x="59.2" y="10.6">Folder</text>
<text x="79.9" y="7.3">Sample &amp;</text>
<text x="79.9" y="10.2">Buy</text>
<text x="102" y="7.8">Technical</text>
<text x="102" y="10.8">Documents</text>
<text x="127.6" y="7.6">Tools &amp;</text>
<text x="127.6" y="10.6">Software</text>
<text x="149.8" y="7.2">Support &amp;</text>
<text x="149.8" y="10.2">Community</text>
<text x="173.9" y="7.3">Reference</text>
<text x="173.9" y="10.2">Design</text>
</g>
<g font-size="2.5">
<text x="139.1" y="26.3">SBOS555C –JUNE 2011–REVISED AUGUST 2016</text>
<text x="123.1" y="55.2">2</text>
<text x="170.3" y="111.6">(1)</text>
<text x="96.2" y="237.4">Copyright © 2016, Texas Instruments Incorporated</text>
</g>
<text font-size="2.1" x="35.8" y="243.1">(BYPASS)</text>
</svg>
